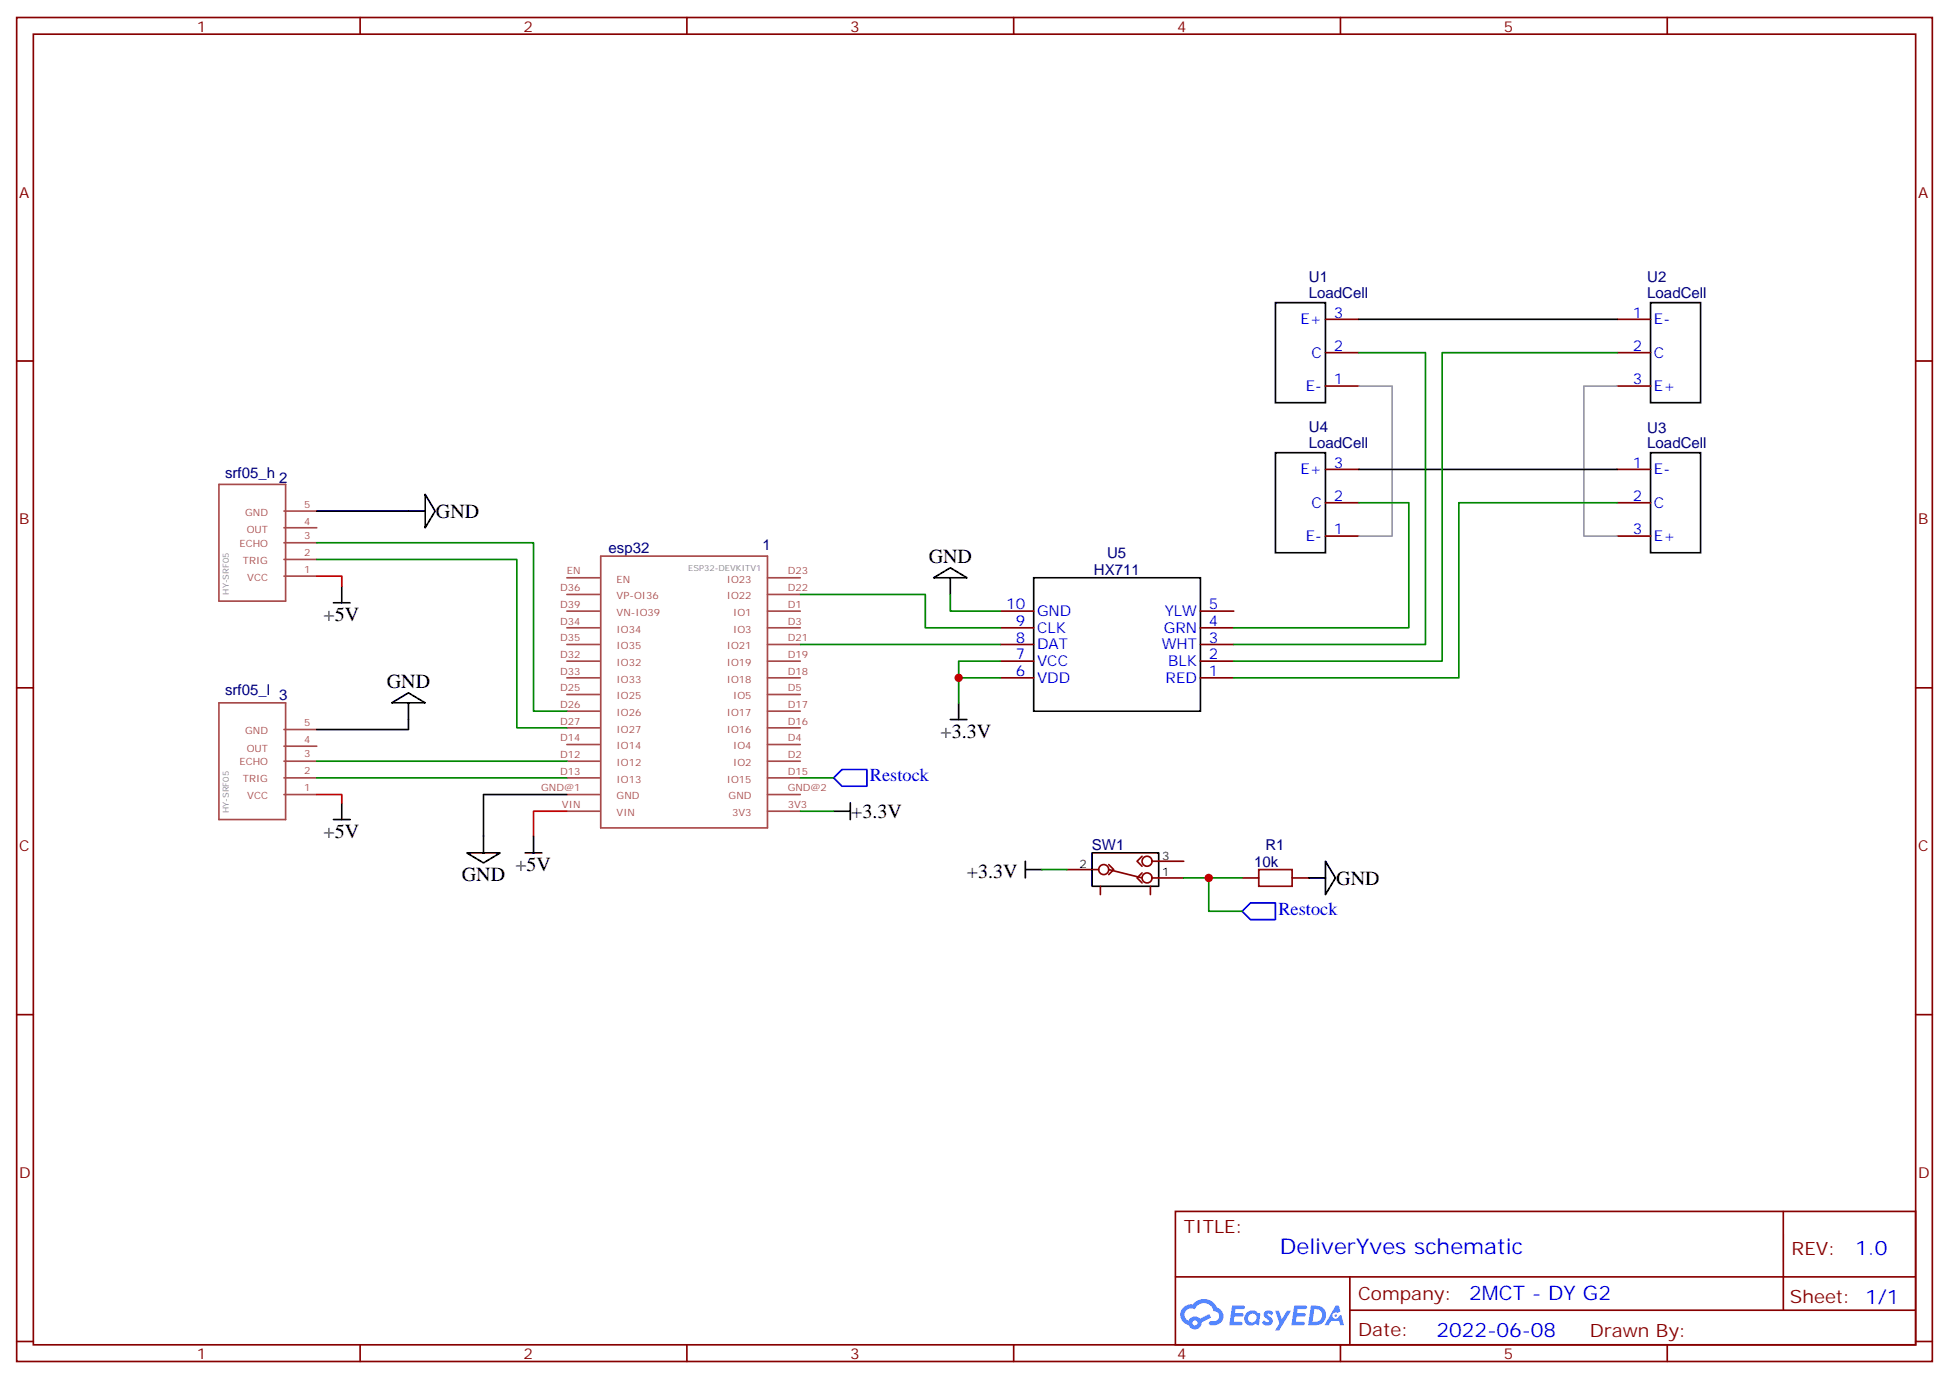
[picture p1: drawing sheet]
<svg xmlns="http://www.w3.org/2000/svg" width="412mm" height="292mm" viewBox="0 0 412 292" stroke-linecap="round" stroke-linejoin="round" font-family="sans-serif">
<g fill="none" stroke="#870000" stroke-width=".35">
<path d="M3.5 3.7h405.4v284.3h-405.4zM7.1 7.2h398.2v277.3h-398.2zM76.2 3.7v3.5M145.3 3.7v3.5M214.5 3.7v3.5M283.6 3.7v3.5M352.8 3.7v3.5M3.5 76.4h3.6M405.3 76.4h3.6M3.5 145.5h3.6M405.3 145.5h3.6M3.5 214.7h3.6"/>
<path d="M405.3 214.7h3.6M248.7 256.3h156.6v28.2h-156.6zM377.3 256.3v20.9M248.7 270.1h156.5M285.6 277.2h119.6M285.6 270.1v14.2M3.5 283.8h3.6M76.2 284.5v3.5M145.3 284.5v3.5M214.5 284.5v3.5M283.6 284.5v3.5M352.8 284.5v3.5"/>
<path d="M405.3 283.8h3.6"/>
</g>
<g fill="#5487ff">
<path d="M267.7 277.5a1.22 1.22 0 0 1 1.7 .2l-.4 .6a.47 .47 0 0 0-.3-.4 .47 .47 0 0 0-.5 .2v.1a1.55 1.55 0 0 1 1.1 1.5 1.34 1.34 0 0 1-2.3 .2l.5-.6 .7 .5a.29 .29 0 0 0 .3-.3 .29 .29 0 0 0-.2-.3 1.04 1.04 0 0 1-.6-1.7z"/>
<path d="M260.7 276.2h2.1a.43 .43 0 0 1 .5 .1 .43 .43 0 0 1 .1 .5l-.3 .2h-1.7l-.1 .8h1.5a.37 .37 0 0 1 .3 .4 .37 .37 0 0 1-.3 .4h-1.6l-.2 1.1h1.3a.43 .43 0 0 1 .5 0 .43 .43 0 0 1 .1 .5l-.3 .2h-2.5z"/>
<path d="M273.8 276.2h2.2a.43 .43 0 0 1 .4 .1 .43 .43 0 0 1 .1 .5l-.3 .2h-1.6l-.2 .8h1.6a.37 .37 0 0 1 .3 .4 .37 .37 0 0 1-.4 .4l-1.6-.1-.1 1.1h1.3a.43 .43 0 0 1 .4 .1 .43 .43 0 0 1 .1 .5l-.3 .2h-2.4z"/>
<path d="M282.6 276.2h.7l.3 1.3-.6 .3a.69 .69 0 0 0-1 .3 .69 .69 0 0 0 .4 .9 .69 .69 0 0 0 .9-.6l.5-.2 .6 2.2h-.8l-.2-.9h-1.8l-.5 .9h-.8z"/>
<path d="M269.8 277.3h.8l.6 1.8 1.1-1.8h.9l-2.6 4.2h-.8l.9-1.5z"/>
<path d="M277.4 276.2l-.6 4.2h1.3a2.11 2.11 0 0 0 2.5-2.1 2.11 2.11 0 0 0-2.5-2.1zM278.1 277a1.39 1.39 0 0 1 1.7 1.4 1.39 1.39 0 0 1-1.8 1.2h-.3z"/>
<path d="M263.7 277.8a1.47 1.47 0 0 0-.1 2.1 1.47 1.47 0 0 0 2.1 .1l.7 .4 .3-2.3-.2-.3h-.4a1.49 1.49 0 0 0-2.4 0zM264.4 278.2a.92 .92 0 0 1 1.5 .5 .92 .92 0 0 1-1.3 1.1 .9 .9 0 0 1-.2-1.6z"/>
<path d="M250.4 276.6a2.18 2.18 0 0 0 1.1 3.7 1.44 1.44 0 0 0 1.6 .9 1.44 1.44 0 0 0 1.2-1.4l2-1.1-.5-.7-1.9 1a1.47 1.47 0 0 0-2.4 .4 1.39 1.39 0 0 1-.7-1.9 1.39 1.39 0 0 1 2-.5 2.08 2.08 0 0 1 2.2-1.3 2.08 2.08 0 0 1 1.8 1.7 1.07 1.07 0 0 1 1.2 1 1.07 1.07 0 0 1-1 1.1h-.7a.43 .43 0 0 0-.5 .4 .43 .43 0 0 0 .4 .5 2 2 0 0 0 2.4-1 2 2 0 0 0-.7-2.6l-.4-.2a2.98 2.98 0 0 0-5.1-.6l-1.1 .1zM252.3 279.9a.55 .55 0 0 1 1.1 0 .55 .55 0 0 1-1.1 0z"/>
<circle cx="282.6" cy="278.3" r=".26"/>
</g>
<g fill="none" stroke="#a64a4a" stroke-width=".35">
<path d="M46.3 102.5h14.1v24.7h-14.1zM60.1 118.4h6.9M60.1 114.8h6.9M60.1 111.7h6.9M60.1 108.1h6.9M127.1 117.7h35.3v57.5h-35.3zM60.1 121.9h6.9M119.9 139.9h7M119.9 136.3h7M119.9 132.8h7M119.9 129.3h7M119.9 125.8h7"/>
<path d="M119.9 122.2h7M162.4 139.9h6.9M162.4 136.3h6.9M162.4 132.8h6.9M162.4 129.3h6.9M162.4 125.8h6.9M162.4 122.2h6.9M46.3 148.7h14.1v24.7h-14.1zM60.1 157.9h6.9M60.1 154.3h6.9M119.9 157.5h7M119.9 154h7"/>
<path d="M119.9 150.5h7M119.9 146.9h7M119.9 143.4h7M162.4 157.5h6.9M162.4 154h6.9M162.4 150.5h6.9M162.4 146.9h6.9M162.4 143.4h6.9M60.1 168.1h6.9M60.1 164.6h6.9M60.1 161h6.9M119.9 171.6h7"/>
<path d="M119.9 168.1h7M119.9 164.6h7M119.9 161h7M162.4 171.6h6.9M162.4 168.1h6.9M162.4 164.6h6.9M162.4 161h6.9"/>
</g>
<g fill="none" stroke="#000" stroke-width=".35">
<path d="M269.9 64h10.6v21.2h-10.6zM287.5 67.6h54.7M349.2 64h10.6v21.2h-10.6zM269.9 95.8h10.6v21.1h-10.6zM287.5 99.3h54.7M349.2 95.8h10.6v21.1h-10.6zM67 108.1h23M90 104.6l2.1 3.5-2.1 3.6zM70.6 127.5h3.5M72.3 124v3.5M197.6 122.2l3.5-2.1 3.5 2.1zM201.1 122.2v3.6"/>
<path d="M218.7 122.2h35.3v28.3h-35.3zM82.9 148.7l3.5-2.1 3.6 2.1zM86.4 148.7v5.6h-19.4M201.1 152.2h3.5M202.8 148.7v3.5M70.6 173.4h3.5M72.3 169.9v3.5M112.9 176.9v3.5M119.9 168.1h-17.6v12.3M176.4 171.6h3.5M179.9 169.9v3.5M98.8 180.4h7l-3.5 2.2z"/>
<path d="M111.1 180.4h3.6M217 184h3.5M217 182.2v3.5M231.1 180.4h14.1v7.1h-14.1zM276.9 185.7h3.6M280.5 182.2l2.1 3.5-2.1 3.6z"/>
</g>
<path d="M67 121.9h5.3v2.1M67 168.1h5.3v1.8M119.9 171.6h-7v5.3" fill="none" stroke="#f00" stroke-width=".35"/>
<g fill="none" stroke="#008700" stroke-width=".35">
<path d="M287.5 74.6h14.1v61.7h-40.5M342.2 74.6h-37v65.3h-44.1M67 118.4h42.4v35.6h10.5M67 114.8h45.9v35.7h7M287.5 106.4h10.6v26.4h-37M342.2 106.4h-33.5v37h-47.6M169.3 125.8h26.5v7h15.9M169.3 136.3h42.4M201.1 125.8v3.5h10.6M211.7 139.9h-8.9v3.5M211.7 143.4h-8.9v5.3M67 164.6h52.9"/>
<path d="M67 161h52.9M169.3 164.6h7.1M169.3 171.6h7.1M220.5 184h5.3M250.5 185.7h12.3M255.8 185.7v7.1h7"/>
</g>
<g fill="none" stroke="#870000" stroke-width=".35">
<path d="M280.5 74.6h7M280.5 67.6h7M342.2 74.6h7M342.2 67.6h7M280.5 81.7h7M280.5 99.3h7M342.2 81.7h7M342.2 99.3h7M280.5 106.4h7M280.5 113.4h7M342.2 106.4h7M342.2 113.4h7"/>
<path d="M211.7 139.9h7M211.7 136.3h7M211.7 132.8h7M211.7 129.3h7M254 139.9h7.1M254 136.3h7.1M254 132.8h7.1M254 129.3h7.1M211.7 143.4h7M254 143.4h7.1M225.8 184h6.7M232.8 187.5v1.8"/>
<path d="M234.6 182.9l1.1 1.1-1.1 1M234.6 184l7.1 1.7M241.7 181.2l-1.1 1 1.1 1.1M241.7 184.7l-1.1 1 1.1 1.1M243.4 187.5v1.8M243.8 185.7h6.7M243.8 182.2h6.7M262.8 185.7h3.5M273.4 185.7h3.5"/>
<circle cx="233.5" cy="184" r="1.06"/>
<circle cx="242.7" cy="185.7" r="1.06"/>
<circle cx="242.7" cy="182.2" r="1.06"/>
</g>
<path d="M287.5 81.7h7.1v31.7h-7.1M342.2 81.7h-7.1v31.7h7.1" fill="none" stroke="#999" stroke-width=".35"/>
<path d="M266.3 184h7.1v3.5h-7.1z" fill="none" stroke="#a10000" stroke-width=".35"/>
<path d="M176.4 164.6l1.8-1.8h5.2v3.5h-5.2zM262.8 192.8l1.8-1.8h5.3v3.6h-5.3z" fill="none" stroke="#00f" stroke-width=".35"/>
<g fill="#c00">
<circle cx="255.8" cy="185.7" r=".88"/>
<circle cx="202.8" cy="143.4" r=".88"/>
</g>
<text font-size="4.6" fill="#00f" x="270.8" y="265.3">DeliverYves schematic</text>
<g font-size="4.2">
<text x="92.3" y="109.6">GND</text>
<text x="196.5" y="119">GND</text>
<text x="68.5" y="131.4">+5V</text>
<text x="81.8" y="145.5">GND</text>
<text x="199" y="156.1">+3.3V</text>
<text x="180.1" y="173">+3.3V</text>
<text x="68.5" y="177.3">+5V</text>
<text x="109.1" y="184.3">+5V</text>
<text x="204.6" y="185.7">+3.3V</text>
<text x="97.7" y="186.4">GND</text>
<text x="282.8" y="187.2">GND</text>
</g>
<g font-size="4.2" fill="#00f">
<text x="392.5" y="265.6">1.0</text>
<text x="310.9" y="275.1">2MCT - DY G2</text>
<text x="304" y="282.9">2022-06-08</text>
</g>
<g font-size="3.9" fill="#00f">
<text x="184.1" y="165.3">Restock</text>
<text x="270.5" y="193.5">Restock</text>
</g>
<g font-size="3.9" fill="#800">
<text x="250.5" y="260.9">TITLE:</text>
<text x="379.1" y="265.6">REV:</text>
<text x="287.4" y="275.1">Company:</text>
<text x="378.7" y="275.7">Sheet: 1/1</text>
<text x="287.4" y="282.8">Date:</text>
<text x="336.4" y="282.8">Drawn By:</text>
</g>
<g font-size="3.2" fill="#800">
<text x="41.6" y="6.7">1</text>
<text x="110.8" y="6.7">2</text>
<text x="179.9" y="6.7">3</text>
<text x="249.1" y="6.7">4</text>
<text x="318.2" y="6.7">5</text>
<text x="4.1" y="41.8">A</text>
<text x="405.9" y="41.8">A</text>
<text x="4.1" y="110.9">B</text>
<text x="405.9" y="110.9">B</text>
<text x="4.1" y="180.1">C</text>
<text x="405.9" y="180.1">C</text>
<text x="4.1" y="249.2">D</text>
<text x="405.9" y="249.2">D</text>
<text x="41.6" y="287.5">1</text>
<text x="110.8" y="287.5">2</text>
<text x="179.9" y="287.5">3</text>
<text x="249.1" y="287.5">4</text>
<text x="318.2" y="287.5">5</text>
</g>
<g font-size="3.2" fill="#000080">
<text x="276.9" y="59.7">U1</text>
<text x="348.6" y="59.7">U2</text>
<text x="276.9" y="63">LoadCell</text>
<text x="348.6" y="63">LoadCell</text>
<text x="276.9" y="94.7">LoadCell</text>
<text x="276.9" y="91.5">U4</text>
<text x="348.6" y="94.7">LoadCell</text>
<text x="348.6" y="91.5">U3</text>
<text x="47.6" y="101.1">srf05_h</text>
<text x="59.1" y="102.2">2</text>
<text x="128.8" y="116.9">esp32</text>
<text x="161.4" y="116.3">1</text>
<text x="234.3" y="118">U5</text>
<text x="231.5" y="121.7">HX711</text>
<text x="47.6" y="146.9">srf05_l</text>
<text x="59.1" y="148.1">3</text>
<text x="231" y="179.8">SW1</text>
<text x="267.8" y="179.7">R1</text>
<text x="265.4" y="183.4">10k</text>
</g>
<g font-size="3.2" fill="#00f">
<text x="275.1" y="68.6">E+</text>
<text x="282.2" y="67.2">3</text>
<text x="345.5" y="67.2">1</text>
<text x="350" y="68.6">E-</text>
<text x="277.5" y="75.7">C</text>
<text x="282.2" y="74.3">2</text>
<text x="345.5" y="74.3">2</text>
<text x="350" y="75.7">C</text>
<text x="276.3" y="82.7">E-</text>
<text x="282.2" y="81.3">1</text>
<text x="345.5" y="81.3">3</text>
<text x="350" y="82.7">E+</text>
<text x="275.1" y="100.4">E+</text>
<text x="282.2" y="99">3</text>
<text x="345.5" y="99">1</text>
<text x="350" y="100.4">E-</text>
<text x="277.5" y="107.4">C</text>
<text x="282.2" y="106">2</text>
<text x="345.5" y="106">2</text>
<text x="350" y="107.4">C</text>
<text x="282.2" y="113.1">1</text>
<text x="345.5" y="113.1">3</text>
<text x="276.3" y="114.5">E-</text>
<text x="350" y="114.5">E+</text>
<text x="212.9" y="128.9">10</text>
<text x="219.4" y="130.4">GND</text>
<text x="246.4" y="130.4">YLW</text>
<text x="255.8" y="128.9">5</text>
<text x="214.9" y="136">8</text>
<text x="214.9" y="132.5">9</text>
<text x="219.4" y="137.4">DAT</text>
<text x="219.4" y="133.9">CLK</text>
<text x="245.8" y="137.4">WHT</text>
<text x="246.3" y="133.9">GRN</text>
<text x="255.8" y="136">3</text>
<text x="255.8" y="132.5">4</text>
<text x="214.9" y="143.1">6</text>
<text x="214.9" y="139.5">7</text>
<text x="219.4" y="140.9">VCC</text>
<text x="247.2" y="140.9">BLK</text>
<text x="255.8" y="143.1">1</text>
<text x="255.8" y="139.5">2</text>
<text x="219.4" y="144.5">VDD</text>
<text x="246.6" y="144.5">RED</text>
</g>
<g font-size="2.5">
<text x="228.4" y="183.6">2</text>
<text x="245.9" y="181.9">3</text>
<text x="245.9" y="185.4">1</text>
</g>
<g font-size="2.1" fill="#a54b4b">
<text x="64.4" y="107.4">5</text>
<text x="51.9" y="109.2">GND</text>
<text x="52.2" y="112.8">OUT</text>
<text x="64.4" y="114">3</text>
<text x="64.4" y="111">4</text>
<text x="50.7" y="115.7">ECHO</text>
<text x="51.4" y="119.3">TRIG</text>
<text x="64.4" y="117.6">2</text>
<text x="52.3" y="122.9">VCC</text>
<text x="64.4" y="121.2">1</text>
<text x="118.5" y="125.1">D36</text>
<text x="119.9" y="121.5">EN</text>
<text x="130.5" y="123.3">EN</text>
<text x="153.8" y="123.3">IO23</text>
<text x="166.7" y="125.1">D22</text>
<text x="166.7" y="121.5">D23</text>
<text x="118.5" y="128.6">D39</text>
<text x="130.5" y="126.8">VP-OI36</text>
<text x="130.5" y="130.3">VN-IO39</text>
<text x="153.8" y="126.8">IO22</text>
<text x="155.1" y="130.3">IO1</text>
<text x="166.7" y="128.6">D1</text>
<text x="118.5" y="132.1">D34</text>
<text x="118.5" y="135.7">D35</text>
<text x="130.5" y="133.9">IO34</text>
<text x="130.5" y="137.4">IO35</text>
<text x="153.8" y="137.4">IO21</text>
<text x="155.1" y="133.9">IO3</text>
<text x="166.7" y="135.7">D21</text>
<text x="166.7" y="132.1">D3</text>
<text x="118.5" y="139.2">D32</text>
<text x="118.5" y="142.7">D33</text>
<text x="130.5" y="140.9">IO32</text>
<text x="153.8" y="140.9">IO19</text>
<text x="166.7" y="142.7">D18</text>
<text x="166.7" y="139.2">D19</text>
<text x="118.5" y="146.2">D25</text>
<text x="118.5" y="149.8">D26</text>
<text x="130.5" y="144.4">IO33</text>
<text x="130.5" y="148">IO25</text>
<text x="153.8" y="144.4">IO18</text>
<text x="155.1" y="148">IO5</text>
<text x="166.7" y="149.8">D17</text>
<text x="166.7" y="146.2">D5</text>
<text x="51.9" y="155.4">GND</text>
<text x="64.4" y="153.6">5</text>
<text x="118.5" y="153.3">D27</text>
<text x="130.5" y="151.5">IO26</text>
<text x="130.5" y="155">IO27</text>
<text x="153.8" y="155">IO16</text>
<text x="153.8" y="151.5">IO17</text>
<text x="166.7" y="153.3">D16</text>
<text x="50.7" y="161.9">ECHO</text>
<text x="52.2" y="159">OUT</text>
<text x="64.4" y="160.2">3</text>
<text x="64.4" y="157.3">4</text>
<text x="118.5" y="156.8">D14</text>
<text x="118.5" y="160.3">D12</text>
<text x="130.5" y="158.6">IO14</text>
<text x="155.1" y="158.6">IO4</text>
<text x="166.7" y="160.3">D2</text>
<text x="166.7" y="156.8">D4</text>
<text x="51.4" y="165.5">TRIG</text>
<text x="64.4" y="167.4">1</text>
<text x="64.4" y="163.8">2</text>
<text x="114.5" y="167.4">GND@1</text>
<text x="118.5" y="163.9">D13</text>
<text x="130.5" y="162.1">IO12</text>
<text x="130.5" y="165.6">IO13</text>
<text x="153.8" y="165.6">IO15</text>
<text x="155.1" y="162.1">IO2</text>
<text x="166.7" y="167.4">GND@2</text>
<text x="166.7" y="163.9">D15</text>
<text x="52.3" y="169.1">VCC</text>
<text x="118.9" y="170.9">VIN</text>
<text x="130.5" y="169.1">GND</text>
<text x="130.5" y="172.7">VIN</text>
<text x="154.2" y="169.1">GND</text>
<text x="154.9" y="172.7">3V3</text>
<text x="166.7" y="170.9">3V3</text>
</g>
<g font-size="1.8" fill="#838383">
<text x="48.4" y="125.8" transform="rotate(-90 48.4 125.8)">HY-SRF05</text>
<text x="145.6" y="120.8">ESP32-DEVKITV1</text>
<text x="48.4" y="172" transform="rotate(-90 48.4 172)">HY-SRF05</text>
</g>
</svg>
